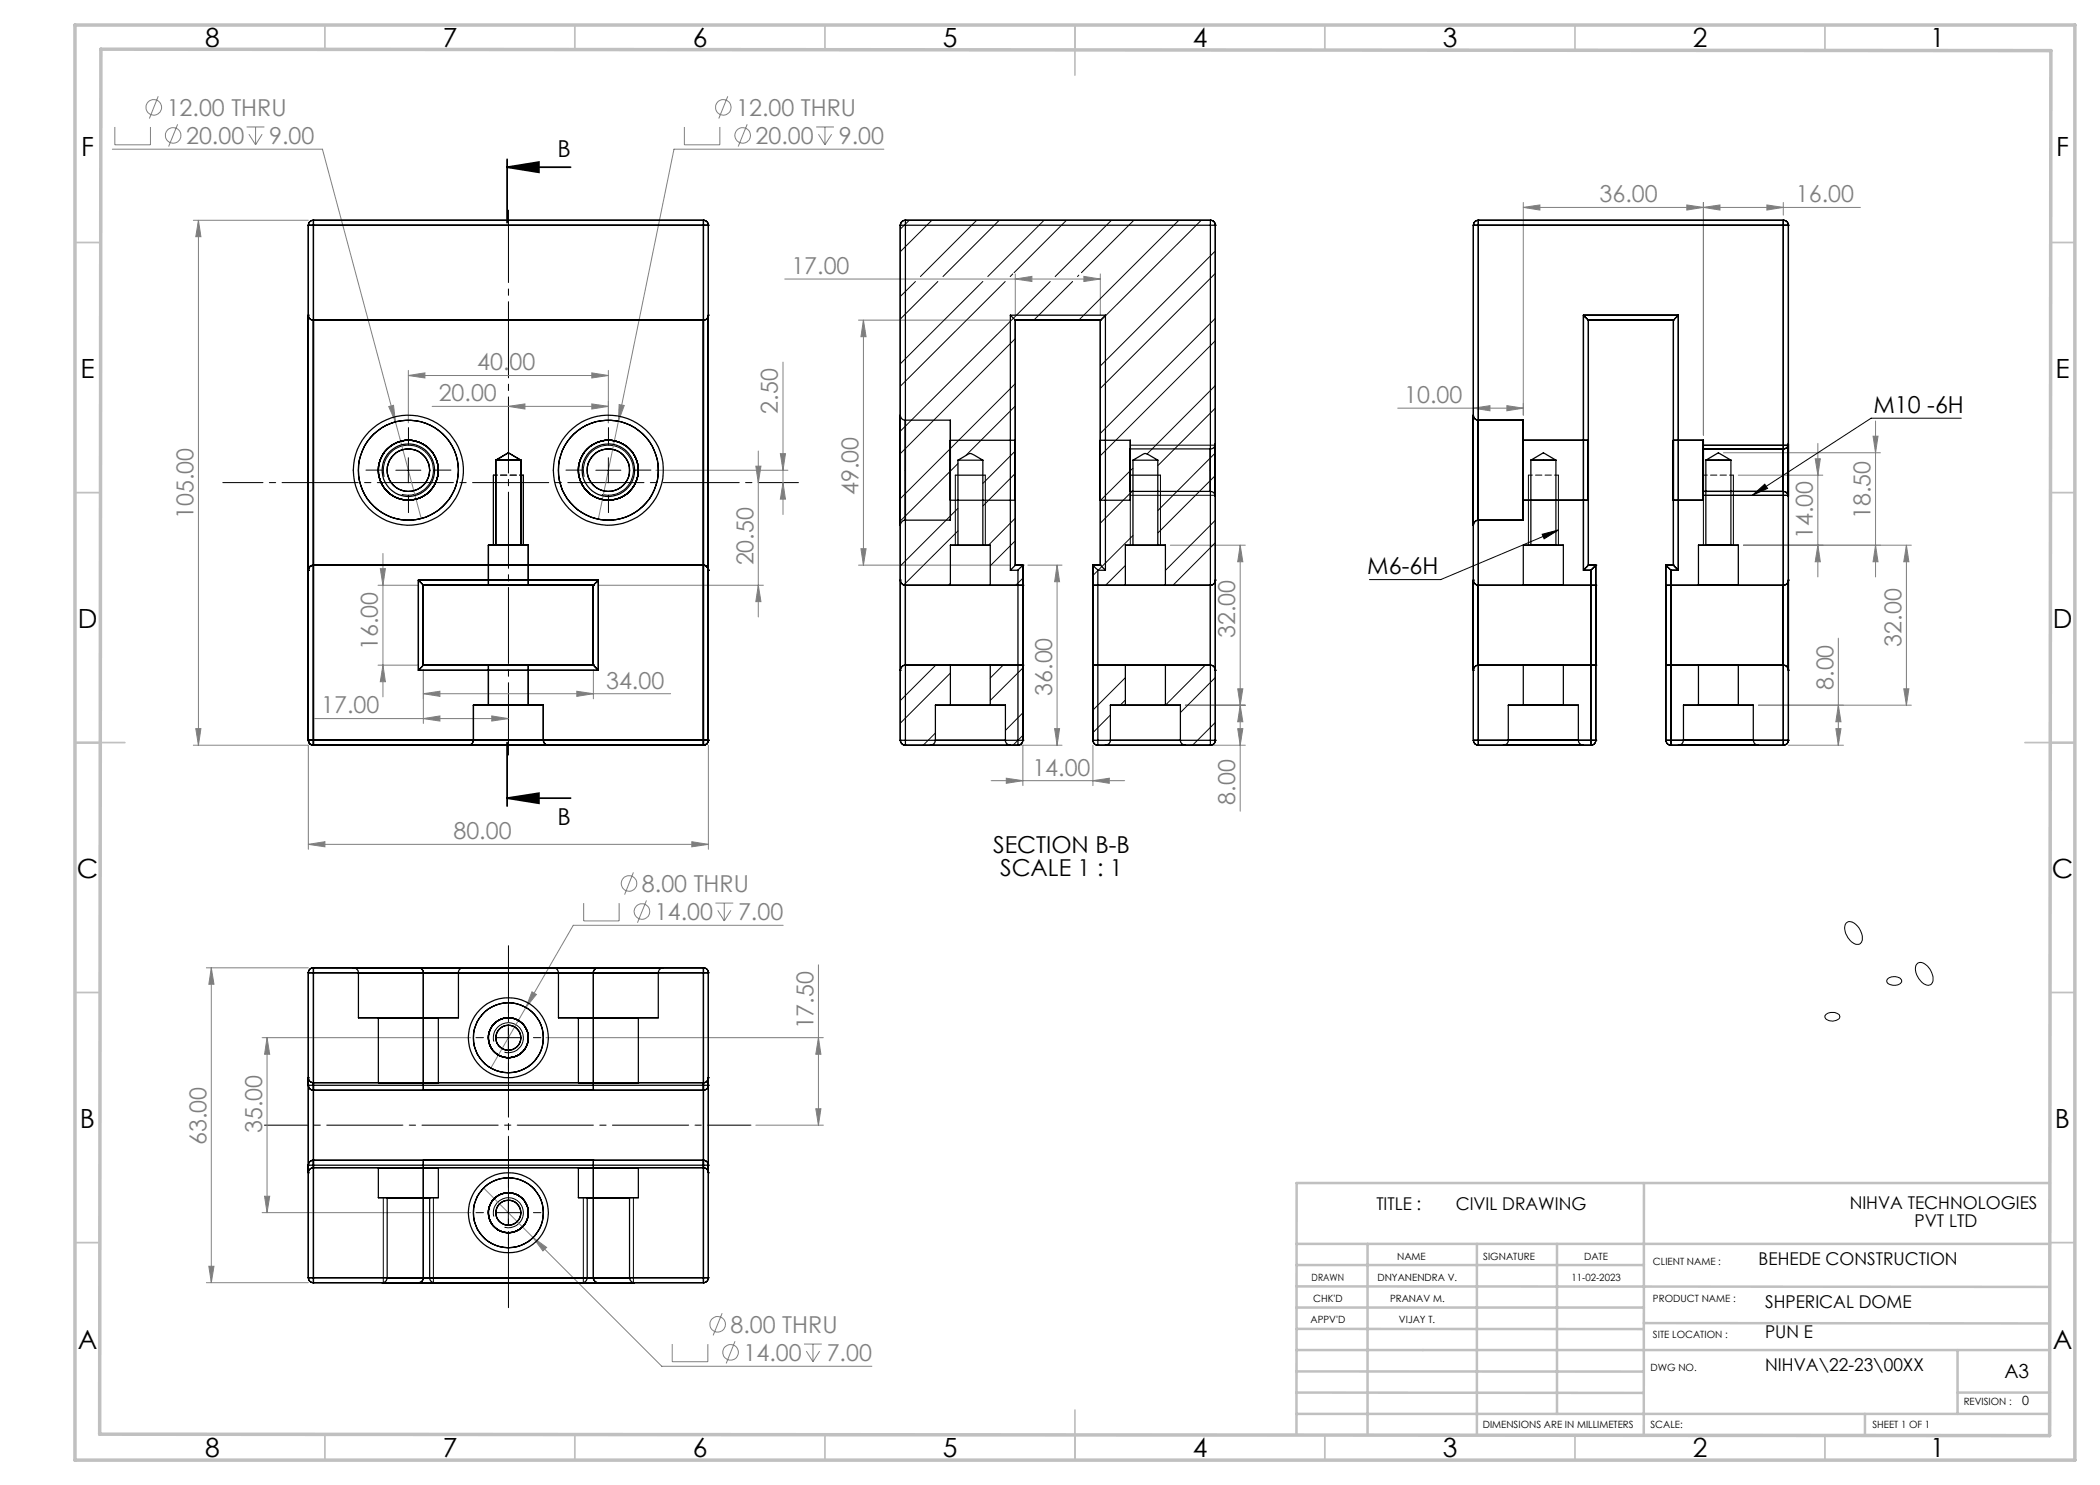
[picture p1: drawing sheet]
<svg xmlns="http://www.w3.org/2000/svg" width="420mm" height="297mm" viewBox="0 0 420 297" stroke-linecap="round" stroke-linejoin="round" font-family="sans-serif">
<g fill="none" stroke="#808080" stroke-width=".2">
<path d="M31.6 19.3l-1.7 4.4M145.6 19.3l-1.8 4.4M22.5 29.8h42l14.6 54.6M23 25.4v3.6h7.1v-3.6M35.5 24.9l-1.8 4.4M49.3 25.4h3.6M49.8 26.8l1.3 2.2M51.1 25.4v3.6M52.4 26.8l-1.3 2.2M136.9 25.4v3.6h7.1v-3.6M149.4 24.9l-1.8 4.4M163.2 25.4h3.6"/>
<path d="M163.7 26.8l1.3 2.2M165 25.4v3.6M166.3 26.8l-1.3 2.2M176.8 29.8h-42l-11.1 54.4M38.7 44.1h23M39.7 44.1v104.9M39.7 44.1l.5 3.2h-1zM157 55.8h63.1M203.1 55.8l3.3-.5v1zM203.1 54.8v8.2M216.8 55.3l3.3 .5-3.3 .5zM220.1 54.8v8.2"/>
<path d="M304.7 41.5l3.3-.5v1zM304.7 40.5v42.5M304.7 41.5h67.4M337.4 41l3.3 .5-3.3 .5zM340.7 41.5l3.3-.5v1zM340.7 40.5v46.5M353.4 41l3.3 .5-3.3 .5zM356.7 40.5v2.5M81.7 75.1l3.3-.5v1zM81.7 74.1v10.5M81.7 75.1h40M118.4 74.6l3.3 .5-3.3 .5z"/>
<path d="M121.7 74.1v10.5M156.6 72.4v30.5M171.7 64h30.4M172.7 64l.5 3.3h-1zM172.7 64v49M77.8 81.3l.9-.2 .4 3.3zM79.1 84.4l5.1 19.3M86.4 81.3h35.3M101.7 81.3l3.3-.5v1zM118.4 80.8l3.3 .5-3.3 .5zM123.7 84.2l-4 19.7M123.8 80.9l1 .2-1.1 3.1z"/>
<path d="M131.2 94h26.4M151.2 93.2h1l-.5 3.4zM151.7 90.2v33.2M156.1 90.7h1l-.5 3.3zM156.6 96.6l.5 3.2h-1zM279.5 81.6h25.2M294.7 81.6l3.3-.5v1.1zM301.4 81.1l3.3 .5-3.3 .6zM344.7 90.6h31.4M347.7 95h16.9M363 91.8h1.1l-.5 3.2zM363.6 88.7v26.7"/>
<path d="M374.6 87.2h1l-.5 3.4zM375.1 84.2v31.2M75.6 117h8.1M76.1 113.7h1l-.5 3.3zM76.6 110.7v28.7M119.7 117h33M151.7 117l.5 3.3h-1zM171.7 113h30.4M172.2 109.7h1l-.5 3.3zM205.6 113h6.8M211.4 113l.5 3.3h-1zM211.4 113v36"/>
<path d="M234.1 109h15M248 109v53.2M248 109l.6 3.4h-1.1zM348.7 109h33.6M363.6 109l.5 3.4h-1.1zM375.1 109l.5 3.4h-1zM381.3 109v32M381.3 109l.5 3.4h-1zM75.6 133h8.1M76.6 133l.5 3.3h-1zM84.7 138.7l3.3-.4v1zM84.7 138.7h49.4"/>
<path d="M84.7 134.1v10.6M115.4 138.3l3.3 .4-3.3 .6zM118.7 134.1v5.7M247.5 137.8h1.1l-.6 3.2zM367.7 127.6v21.4M380.8 137.8h1l-.5 3.2zM38.7 149h23v20.9M39.2 145.7h1l-.5 3.3zM62.9 143.7h38.8M84.7 143.7l3.3-.5v1zM98.4 143.2l3.3 .5-3.3 .5zM141.7 149v20.9"/>
<path d="M198.2 156.1h26.7M201.3 155.6l3.3 .5-3.3 .6zM203.1 149h9.3M204.6 149v8.1M210.9 145.7h1l-.5 3.3zM218.6 156.1l3.3-.5v1.1zM218.6 149v8.1M237.1 141h12M238.1 149h11M247.5 145.7h1.1l-.6 3.3zM248 141l.6 3.4h-1.1zM357.7 149h11"/>
<path d="M367.2 145.7h1l-.5 3.3zM367.7 141l.5 3.4h-1zM382.3 141h-30.6M61.7 168.9l3.3-.6v1.1zM61.7 168.9h80M126.7 174.5l-1.8 4.4M138.4 168.3l3.3 .6-3.3 .5zM41.3 193.6h20.4M42.3 193.6v62.9M42.3 193.6l.5 3.2h-1zM106.4 198.4l.9 .5-2.1 2.6zM116.7 180.6v3.6h7.1v-3.6"/>
<path d="M129.3 180.1l-1.8 4.4M143.1 180.6h3.5M143.5 182.1l1.4 2.1M144.9 180.6v3.6M146.2 182.1l-1.3 2.1M156.6 185.1h-41.9l-9.5 16.4M163.7 193v32M52.4 207.5h41.8M53.4 207.5v35M53.4 207.5l.5 3.4h-1zM105.2 201.5l-7 12.1M109.2 207.5h55.5"/>
<path d="M163.7 207.5l.5 3.4h-1zM52.9 239.3h1l-.5 3.2zM96.7 237.6l9.9 9.9M151.2 225h13.5M163.2 221.8h1l-.5 3.2zM41.3 256.5h20.4M41.8 253.3h1l-.5 3.2zM52.4 242.5h41.8M106.6 247.5l2.7 2-.7 .7zM106.6 247.5l25.8 25.8h42M134.4 268.8v3.5h7.2v-3.5M144.4 262.6l-1.8 4.5"/>
<path d="M147 268.2l-1.8 4.5M160.8 268.8h3.6M161.3 270.2l1.3 2.1M162.6 268.8v3.5M163.9 270.2l-1.3 2.1"/>
<circle cx="30.8" cy="21.5" r="1.55"/>
<circle cx="34.6" cy="27.1" r="1.55"/>
<circle cx="144.7" cy="21.5" r="1.55"/>
<circle cx="148.6" cy="27.1" r="1.55"/>
<circle cx="125.8" cy="176.7" r="1.55"/>
<circle cx="128.4" cy="182.3" r="1.55"/>
<circle cx="143.5" cy="264.9" r="1.55"/>
<circle cx="146.1" cy="270.5" r="1.55"/>
</g>
<path d="M101.4 33.4l6.4-1v2.1zM101.4 33.4h12.7M101.4 31.9v12.7M101.4 159.6l6.4-1v2.1zM101.4 148.5v12.7M101.4 159.6h12.7" fill="none" stroke="#000" stroke-width=".35"/>
<g fill="none" stroke="#000" stroke-width=".2">
<path d="M76.8 95.4a5 5 0 0 1 4.4-6.3 5 5 0 0 1 5.4 5.4 5 5 0 0 1-6.2 4.4M79.2 94h5M81.7 91.5v5.1M98.7 95v14M104.7 95v14M116.8 95.4a5 5 0 0 1 4.4-6.3 5 5 0 0 1 5.4 5.4 5 5 0 0 1-6.2 4.4M119.2 94h5M121.7 91.5v5.1M191.1 95v14M197.1 95v14M226.1 89h16.9M226.1 99.1h16.9"/>
<path d="M226.1 95v14M232.1 95v14M305.7 95v14M311.7 95v14M340.7 95v14M340.7 89h16.9M340.7 99.1h16.9M346.7 95v14M350.5 99.1l2.5-2.3 .5 .9zM392.3 83.6h-18.1l-23.7 15.5M308.4 106.9l3.3-.9-2.9 1.8zM311.7 106l-23.6 9.9h-14.2"/>
<path d="M369.3 184.6a1.66 1.66 0 0 1 2.2 .7 2.85 2.85 0 0 1 .6 3.3l-.1 .1a2.09 2.09 0 0 1-2.5-1.3 2.43 2.43 0 0 1-.2-2.8zM377.5 195.8a1.94 1.94 0 0 1 2.8 .3 1.33 1.33 0 0 1-1.8 .9l-.6-.2a.68 .68 0 0 1-.4-1zM383.5 192.6a1.95 1.95 0 0 1 2.5 1.2 2.51 2.51 0 0 1 .2 3.1 1.95 1.95 0 0 1-2.4-1.2 2.38 2.38 0 0 1-.3-3.1zM98.8 208.3a2.99 2.99 0 0 1 2.6-3.7 2.99 2.99 0 0 1 3.3 3.2 2.99 2.99 0 0 1-3.8 2.6M99.2 207.5h5M101.7 205v5M365.2 202.9a2.04 2.04 0 0 1 2.7 .2 .77 .77 0 0 1-.8 1 1.53 1.53 0 0 1-2.1-.8zM76.7 239.5v17M86.7 239.5v17M116.7 239.5v17M126.7 239.5v17M98.8 243.3a3 3 0 0 1 2.7-3.7 3 3 0 0 1 3.2 3.2 3 3 0 0 1-3.8 2.7"/>
<path d="M99.2 242.5h5M101.7 240.1v4.9"/>
</g>
<path d="M101.7 42v109" fill="none" stroke="#000" stroke-width=".2" stroke-dasharray="15.2 1.3 1.3 1.3" stroke-dashoffset=".7"/>
<path d="M44.6 96.5h115.1" fill="none" stroke="#000" stroke-width=".2" stroke-dasharray="15.2 1.3 1.3 1.3" stroke-dashoffset="7.2"/>
<path d="M150.2 225h-97.3" fill="none" stroke="#000" stroke-width=".2" stroke-dasharray="15.2 1.3 1.3 1.3" stroke-dashoffset="6.6"/>
<path d="M101.7 262.4v-74.2" fill="none" stroke="#000" stroke-width=".2" stroke-dasharray="15.2 1.3 1.3 1.3" stroke-dashoffset="-.9"/>
<g fill="none" stroke="#c0c0c0" stroke-width=".35">
<path d="M65 5v5M115 5v5M165 5v5M215 5v10M265 5v5M315 5v5M365 5v5M15 48.5h5M410 48.5h5M15 98.5h5M410 98.5h5M15 148.5h10"/>
<path d="M405 148.5h10M15 198.5h5M410 198.5h5M15 248.5h5M410 248.5h5M65 287v5M115 287v5M165 287v5M215 282v10M265 287v5M315 287v5M365 287v5"/>
</g>
<g fill="none" stroke="#c0c0c0" stroke-width=".5">
<path d="M328.8 236.6v50.5M410 236.6h-150.7v50.4M259.3 248.8h150.7M259.3 257.3l150.7 .1M259.3 253h69.5M273.5 248.8v38.2M295.4 248.8v38.2M311.4 248.8v34M259.3 265.8h69.5M259.3 261.5h69.5M259.3 278.5l69.5 .1M259.3 274.3h69.5"/>
<path d="M259.3 270h150.7M328.8 264.6l81.2 .1M391.5 270v12.8M391.5 278.5h18.5M259.3 282.8h150.7M373 282.8v4.2"/>
</g>
<path d="M15 5h400v287h-400zM20.2 9.8l390 .3-.3 277-390-.3z" fill="none" stroke="#c0c0c0" stroke-width=".7"/>
<path d="M191.1 95h6M226.1 95h6" fill="none" stroke="#000" stroke-width=".25"/>
<path d="M104.7 95h-6M311.7 95h-6M346.7 95h-6" fill="none" stroke="#000" stroke-width=".2" stroke-dasharray="1.3 .6" stroke-dashoffset=".5"/>
<g fill="none" stroke="#000" stroke-width=".2" stroke-dasharray="15.2 1.3 1.3 1.3">
<path d="M76.7 94h-3.5M81.7 89v-3.5M81.7 99v3.5M86.7 94h3.5M116.7 94h-3.5M121.7 89v-3.5M121.7 99v3.5M126.7 94h3.5M96.7 207.5h-1.5M101.7 202.5v-1.5M101.7 212.5v1.5M106.7 207.5h1.5"/>
<path d="M101.7 237.5v-1.5M96.7 242.5h-1.5M101.7 247.5v1.5M106.7 242.5h1.5"/>
</g>
<path d="M101.4 33.4l6.4-1v2.1zM101.4 159.6l6.4-1v2.1z" fill="#000"/>
<g fill="#808080">
<path d="M115.4 138.3l3.3 .4-3.3 .6zM84.7 138.7l3.3-.4v1zM118.4 74.6l3.3 .5-3.3 .5zM81.7 75.1l3.3-.5v1zM118.4 80.8l3.3 .5-3.3 .5zM101.7 81.3l3.3-.5v1zM301.4 81.1l3.3 .5-3.3 .6zM294.7 81.6l3.3-.5v1.1z"/>
<path d="M77.8 81.3l1.3 3.1-.4-3.3zM123.8 80.9l-.1 3.3 1.1-3.1zM84.7 143.7l3.3-.5v1zM98.4 143.2l3.3 .5-3.3 .5zM61.7 168.9l3.3-.6v1.1zM138.4 168.3l3.3 .6-3.3 .5zM106.4 198.4l-1.2 3.1 2.1-2.6zM106.6 247.5l2 2.7 .7-.7zM304.7 41.5l3.3-.5v1zM337.4 41l3.3 .5-3.3 .5zM340.7 41.5l3.3-.5v1zM353.4 41l3.3 .5-3.3 .5z"/>
<path d="M203.1 55.8l3.3-.5v1zM216.8 55.3l3.3 .5-3.3 .5z"/>
<path d="M211.4 113l.5 3.3h-1zM210.9 145.7h1l-.5 3.3z"/>
<path d="M163.2 221.8h1l-.5 3.2zM163.7 207.5l.5 3.4h-1zM375.1 109l.5 3.4h-1zM374.6 87.2h1l-.5 3.4zM363.6 109l.5 3.4h-1.1zM363 91.8h1.1l-.5 3.2z"/>
<path d="M367.2 145.7h1l-.5 3.3zM367.7 141l.5 3.4h-1z"/>
<path d="M380.8 137.8h1l-.5 3.2zM381.3 109l.5 3.4h-1z"/>
<path d="M76.1 113.7h1l-.5 3.3zM76.6 133l.5 3.3h-1zM151.2 93.2h1l-.5 3.4zM151.7 117l.5 3.3h-1zM39.7 44.1l.5 3.2h-1zM39.2 145.7h1l-.5 3.3zM156.1 90.7h1l-.5 3.3zM156.6 96.6l.5 3.2h-1zM42.3 193.6l.5 3.2h-1zM41.8 253.3h1l-.5 3.2zM53.4 207.5l.5 3.4h-1zM52.9 239.3h1l-.5 3.2zM248 109l.6 3.4h-1.1zM247.5 137.8h1.1l-.6 3.2zM248 141l.6 3.4h-1.1zM247.5 145.7h1.1l-.6 3.3zM172.7 64l.5 3.3h-1zM172.2 109.7h1l-.5 3.3z"/>
<path d="M201.3 155.6l3.3 .5-3.3 .6zM218.6 156.1l3.3-.5v1.1z"/>
</g>
<path d="M350.5 99.1l2.5-2.3 .5 .9zM308.4 106.9l3.3-.9-2.9 1.8z" fill="#000"/>
<g fill="none" stroke="#000" stroke-width=".25">
<path d="M61.7 45h1M61.7 45v103.1M61.7 45h.1M62.7 44.1v.9M62.7 44.1a.97 .97 0 0 0-1 .9M62.7 45v103.1M62.7 44.1h78M62.7 45h78M62.7 44.1h.1M140.7 44.1v.9M140.7 45h1M140.7 44.1a.96 .96 0 0 1 1 .9"/>
<path d="M140.7 45v103.1M140.7 44.1h.1M141.7 45h.1M141.7 45v103.1M180.1 45h.1M180.1 45h1M180.1 45v103.1M181.1 44.1a1.02 1.02 0 0 0-1 .9M181.1 44.1v.9M181.1 44.1h.1M181.1 44.1h61M181.1 45h61"/>
<path d="M181.1 45v103.1M242.1 44.1a.96 .96 0 0 1 1 .9M242.1 45h1M242.1 44.1v.9M242.1 44.1h.1M242.1 45v103.1M243.1 45h.1M243.1 45v103.1M294.7 45h1M294.7 45v103.1M294.7 45h.1M295.7 44.1v.9"/>
<path d="M295.7 44.1a.96 .96 0 0 0-1 .9M295.7 44.1h61M295.7 45h61M295.7 45v103.1M295.7 44.1h.1M356.7 44.1a.97 .97 0 0 1 1 .9M356.7 45h1M356.7 44.1v.9M356.7 45v103.1M356.7 44.1h.1M357.7 45v103.1M357.7 45h.1"/>
<path d="M61.7 63a.97 .97 0 0 0 1 1M61.7 63h.1M62.7 64h78M62.7 64h.1M140.7 64h.1M141.7 63a1.02 1.02 0 0 1-1 1M141.7 63a.96 .96 0 0 1-1 1M141.7 63h.1M202.1 63l1 1M202.1 63h19M202.1 63v51M203.1 64h.1"/>
<path d="M203.1 64h17M203.1 64v49M220.1 64v49M220.1 64h.1M221.1 63l-1 1M221.1 63v51M316.7 63l1 1M316.7 63h19M316.7 63v51M317.7 64h17M317.7 64v49M317.7 64h.1"/>
<path d="M334.7 64v49M334.7 64h.1M335.7 63l-1 1M335.7 63v51M99.2 92h5zM104.2 92l-2.5-1.4-2.5 1.4v17M104.2 92v17M180.1 83a1.02 1.02 0 0 0 1 1h9M180.1 83v22zM181.1 84.1v19.9zM190.1 88v12zM190.1 84.1v19.9z"/>
<path d="M190.1 88h13M191.6 92l1.4-.8a1.24 1.24 0 0 1 1.8-.2l1.8 1M191.6 92h5M191.6 92v17M196.6 92v17M203.1 88v12zM220.1 88v12zM220.1 88h6M226.1 98.3h16a1.02 1.02 0 0 1 1 1M226.1 89.8v8.5zM226.1 88v12zM226.6 92h5"/>
<path d="M226.6 92l1.4-.8a1.24 1.24 0 0 1 1.8-.2l1.8 1M226.6 92v17M231.6 92v17M242.1 89.8v8.5zM243.1 88.8a.96 .96 0 0 1-1 1h-16M243.1 88.8v10.5zM294.7 83a.96 .96 0 0 0 1 1h9M294.7 83v22.1zM295.7 84.1v19.9zM304.7 88v12zM304.7 84.1v19.9zM304.7 88h13"/>
<path d="M306.2 92h5zM317.7 88v12zM334.7 88v12zM334.7 88h6M340.7 98.3h16a1.02 1.02 0 0 1 1 1M340.7 89.8v8.5zM340.7 88v12zM341.2 92h5zM356.7 89.8v8.5zM357.7 88.8a.97 .97 0 0 1-1 1h-16M357.7 88.8v10.5zM61.7 114h.1"/>
<path d="M62.7 113a1.02 1.02 0 0 0-1 1M62.7 113h78M62.7 113h.1M83.7 116l1 1M83.7 116h36M83.7 116v18.1M84.7 117h34M84.7 117v16M84.7 117h.1M97.7 117h8zM97.7 109h8zM97.7 109v8"/>
<path d="M99.2 109h5zM105.7 109v8M118.7 117v16M118.7 117h.1M119.7 116l-1 1M119.7 116v18.1M140.7 113a1.02 1.02 0 0 1 1 1M140.7 113h.1M141.7 114h.1M180.1 116h.1M180.1 116a1.09 1.09 0 0 0 1 1M181.1 117h.1"/>
<path d="M181.1 117h23.5M190.1 104h-9a1.09 1.09 0 0 0-1 1.1M190.1 109v8h7.9v-8M190.1 109h7.9M190.1 100h13M190.1 109h1.5M191.6 109h5M196.6 109h1.4M202.1 114h1.5M203.1 113h.1M203.1 113l-1 1M203.1 113h1.5"/>
<path d="M203.6 114v34.1M204.6 113l-1 1M204.6 113h.1M204.6 117h.1M204.6 113v35.1M218.6 113l1 1M218.6 113h1.5M218.6 117h23.5M218.6 113v35.1M218.6 113h.1M218.6 117h.1M219.6 114h1.5"/>
<path d="M219.6 114v34.1M220.1 113l1 1M220.1 100h6M220.1 113h.1M225.1 109v8h8v-8M225.1 109h8M225.1 109h1.5M226.6 109h5M231.6 109h1.5M242.1 117h.1M243.1 116h.1M243.1 116a1.02 1.02 0 0 1-1 1"/>
<path d="M294.7 116a1.02 1.02 0 0 0 1 1M294.7 116h.1M295.7 117h23.5M295.7 117h.1M304.7 104h-9a1.02 1.02 0 0 0-1 1.1M304.7 109h8zM304.7 100h13M304.7 109v8M304.7 117h8zM306.2 109h4.9zM306.2 109v-17l2.5-1.4 2.5 1.4v17M312.7 109v8"/>
<path d="M316.7 114h1.5M317.7 113l-1 1M317.7 113h1.5M317.7 113h.1M318.2 114v34.1M319.2 113l-1 1M319.2 113v35.1M319.2 117h.1M319.2 113h.1M333.2 113l1 1M333.2 113h1.5M333.2 117h23.5"/>
<path d="M333.2 113v35.1M333.2 117h.1M333.2 113h.1M334.2 114h1.5M334.2 114v34.1M334.7 113l1 1M334.7 100h6M334.7 113h.1M339.7 117h8zM339.7 109h8zM339.7 109v8M341.2 109h4.9z"/>
<path d="M341.2 109v-17l2.5-1.4 2.5 1.4v17M347.7 109v8M356.7 117h.1M357.7 116a1.02 1.02 0 0 1-1 1M357.7 116h.1M83.7 134.1h36M84.7 133l-1 1.1M84.7 133h34M84.7 133h.1M97.7 133h8zM97.7 133v8M105.7 133v8"/>
<path d="M118.7 133l1 1.1M118.7 133h.1M180.1 134.1h.1M181.1 133a1.09 1.09 0 0 0-1 1.1M181.1 133h.1M181.1 133h23.5M204.6 133h.1M218.6 133h23.5M218.6 133h.1M242.1 133a1.02 1.02 0 0 1 1 1.1M242.1 133h.1M243.1 134.1h.1"/>
<path d="M294.7 134.1h.1M295.7 133a1.02 1.02 0 0 0-1 1.1M295.7 133h23.5M295.7 133h.1M304.7 133v8M304.7 133h8zM312.7 133v8M319.2 133h.1M333.2 133h23.5M333.2 133h.1M339.7 133h8zM339.7 133v8"/>
<path d="M347.7 133v8M356.7 133a1.02 1.02 0 0 1 1 1.1M356.7 133h.1M357.7 134.1h.1M61.7 148.1a.97 .97 0 0 0 1 .9M61.7 148.1h1M61.7 148.1h.1M62.7 148.1v.9M62.7 148.1h78M62.7 149h78M62.7 149h.1M93.7 149h16z"/>
<path d="M94.7 141v7.1a1.02 1.02 0 0 1-1 .9M94.7 141h14zM94.7 148.1h14zM97.7 141h8zM108.7 141v7.1a1.02 1.02 0 0 0 1 .9M140.7 148.1v.9M140.7 148.1h1M140.7 149h.1M141.7 148.1a.96 .96 0 0 1-1 .9M141.7 148.1h.1M180.1 148.1h.1M180.1 148.1a1.02 1.02 0 0 0 1 .9"/>
<path d="M180.1 148.1h1M181.1 148.1v.9M181.1 149h.1M181.1 148.1h22.5M181.1 149h22.5M187.1 148.1a1.01 1.01 0 0 1-1 .9h16h-.1a1.03 1.03 0 0 1-.9-.9M187.1 141h14M187.1 148.1h14M187.1 141h3M187.1 141v7.1M190.1 141h7.9M190.1 141v-8h7.9v8"/>
<path d="M198 141h3.1M201.1 141v7.1M203.6 148.1h1M203.6 148.1v.9M203.6 149h.1M204.6 148.1a.96 .96 0 0 1-1 .9M204.6 148.1h.1M218.6 148.1a.96 .96 0 0 0 1 .9M218.6 148.1h1M218.6 148.1h.1M219.6 149h.1M219.6 148.1v.9"/>
<path d="M219.6 148.1h22.5M219.6 149h22.5M222.1 148.1v.1a1.03 1.03 0 0 1-1 .8h16h-.3a1.04 1.04 0 0 1-.7-.9M222.1 148.1h14M222.1 141h14M222.1 141h3M222.1 141v7.1M225.1 141h8M225.1 141v-8h8v8M233.1 141h3M236.1 141v7.1M242.1 148.1v.9"/>
<path d="M242.1 148.1h1M242.1 149h.1M243.1 148.1h.1M243.1 148.1a.96 .96 0 0 1-1 .9M294.7 148.1h1M294.7 148.1a.96 .96 0 0 0 1 .9M294.7 148.1h.1M295.7 148.1v.9M295.7 148.1h22.5M295.7 149h22.5M295.7 149h.1M300.7 149h16z"/>
<path d="M301.7 141v7.1a.96 .96 0 0 1-1 .9M301.7 141h14zM301.7 148.1h14zM304.7 141h8zM315.7 148.1a1.02 1.02 0 0 0 1 .9M315.7 141v7.1M318.2 148.1h1M318.2 148.1v.9M318.2 149h.1M319.2 148.1a.96 .96 0 0 1-1 .9M319.2 148.1h.1M333.2 148.1a1.02 1.02 0 0 0 1 .9"/>
<path d="M333.2 148.1h1M333.2 148.1h.1M334.2 148.1v.9M334.2 148.1h22.5M334.2 149h22.5M334.2 149h.1M335.7 149h16zM336.7 141v7.1a1.02 1.02 0 0 1-1 .9M336.7 141h14zM336.7 148.1h14zM339.7 141h8zM350.7 148.1a1.02 1.02 0 0 0 1 .9"/>
<path d="M350.7 141v7.1M356.7 148.1v.9M356.7 148.1h1M356.7 149h.1M357.7 148.1a.97 .97 0 0 1-1 .9M357.7 148.1h.1M61.7 194.6h1M61.7 194.6v60.9M61.7 194.6h.1M62.7 193.6h.1M62.7 193.6v1M62.7 193.6a.97 .97 0 0 0-1 1"/>
<path d="M62.7 194.6v60.9M62.7 193.6h78M62.7 194.6h78M70.7 193.6a1.02 1.02 0 0 1 1 1M70.7 193.6h22zM71.7 194.6h20zM71.7 194.6v8.9M83.7 193.6a.96 .96 0 0 1 1 1M83.7 193.6h.1M84.7 194.6v23.4M84.7 194.6h.1M92.7 193.6a.96 .96 0 0 0-1 1v8.9"/>
<path d="M110.7 193.6a1.02 1.02 0 0 1 1 1M110.7 193.6h21.9zM111.7 194.6h20zM111.7 194.6v8.9M118.7 194.6v23.4M118.7 194.6h.1M119.7 193.6a.96 .96 0 0 0-1 1M119.7 193.6h.1M132.7 193.6a1.02 1.02 0 0 0-1 1v8.9M140.7 193.6v1M140.7 194.6h1M140.7 193.6a.96 .96 0 0 1 1 1"/>
<path d="M140.7 194.6v60.9M140.7 193.6h.1M141.7 194.6h.1M141.7 194.6v60.9M61.7 215.5a.97 .97 0 0 0 1 1M61.7 217.1a.97 .97 0 0 0 1 .9M61.7 217.1h1M61.7 217.1h.1M61.7 215.5h.1M62.7 216.5h.1M62.7 218h.1M62.7 217.1v.9"/>
<path d="M62.7 216.5h78M62.7 218h78M62.7 217.1h78M71.7 203.5h20zM75.7 216.5h12zM75.7 203.5h12zM75.7 203.5v13M84.7 218h.1M87.7 203.5v13M111.7 203.5h20zM115.7 216.5h12zM115.7 203.5h12z"/>
<path d="M115.7 203.5v13M118.7 218h.1M127.7 203.5v13M140.7 217.1h1M140.7 217.1v.9M140.7 216.5h.1M140.7 218h.1M141.7 217.1h.1M141.7 215.5h.1M141.7 215.5a1.02 1.02 0 0 1-1 1M141.7 217.1a1.02 1.02 0 0 1-1 .9M141.7 217.1a.96 .96 0 0 1-1 .9"/>
<path d="M61.7 233h1M61.7 234.6h.1M61.7 233h.1M62.7 233.5h.1M62.7 232.1h.1M62.7 232.1v.9M62.7 232.1a.97 .97 0 0 0-1 .9M62.7 233.5a1.02 1.02 0 0 0-1 1.1M62.7 233.5h78M62.7 232.1h78M62.7 233h78M75.7 233.5h12z"/>
<path d="M75.7 239.5h12zM75.7 233.5v6M77.4 239.5v16a1.02 1.02 0 0 1-1 1M77.4 239.5h8.5zM84.7 232.1v23.4M84.7 232.1h.1M85.9 239.5v16M87.7 233.5v6M115.7 233.5h12zM115.7 239.5h12zM115.7 233.5v6M117.4 239.5v16a1.02 1.02 0 0 1-1 1"/>
<path d="M117.4 239.5h8.5zM118.7 232.1v23.4M118.7 232.1h.1M125.9 239.5v16M127.7 233.5v6M140.7 233h1M140.7 232.1v.9M140.7 232.1a.96 .96 0 0 1 1 .9M140.7 232.1a.95 .95 0 0 1 1 .9M140.7 233.5a1.02 1.02 0 0 1 1 1.1M140.7 233.5h.1M140.7 232.1h.1"/>
<path d="M141.7 233h.1M141.7 234.6h.1M61.7 255.5h1M61.7 255.5a.97 .97 0 0 0 1 1M61.7 255.5h.1M62.7 256.5h.1M62.7 255.5v1M62.7 255.5h78M62.7 256.5h78M76.4 256.5h10.5zM77.4 255.5h8.5zM83.7 256.5h.1"/>
<path d="M84.7 255.5a.96 .96 0 0 1-1 1M84.7 255.5h.1M85.9 255.5a.96 .96 0 0 0 1 1M116.5 256.5h10.4zM117.4 255.5h8.5zM118.7 255.5a.96 .96 0 0 0 1 1M118.7 255.5a1.02 1.02 0 0 0 1 1M118.7 255.5h.1M119.7 256.5h.1M125.9 255.5a1.02 1.02 0 0 0 1 1M140.7 255.5v1M140.7 255.5h1"/>
<path d="M140.7 256.5h.1M141.7 255.5h.1M141.7 255.5a.96 .96 0 0 1-1 1"/>
<circle cx="81.7" cy="94" r="6"/>
<circle cx="81.7" cy="94.1" r="6"/>
<circle cx="81.7" cy="94" r="11"/>
<circle cx="81.7" cy="94" r="5.2"/>
<circle cx="81.7" cy="94" r="4.3"/>
<circle cx="81.7" cy="94" r="10"/>
<circle cx="121.7" cy="94" r="4.2"/>
<circle cx="121.7" cy="94" r="10"/>
<circle cx="121.7" cy="94.1" r="6"/>
<circle cx="121.7" cy="94" r="6"/>
<circle cx="121.7" cy="94" r="11"/>
<circle cx="121.7" cy="94" r="5.2"/>
<circle cx="101.7" cy="207.6" r="4"/>
<circle cx="101.7" cy="207.6" r="7"/>
<circle cx="101.7" cy="207.5" r="2.51"/>
<circle cx="101.7" cy="207.5" r="4"/>
<circle cx="101.7" cy="207.6" r="8"/>
<circle cx="101.7" cy="207.5" r="2.49"/>
<circle cx="101.7" cy="242.5" r="4"/>
<circle cx="101.7" cy="242.5" r="7"/>
<circle cx="101.7" cy="242.6" r="2.5"/>
<circle cx="101.7" cy="242.5" r="8"/>
<circle cx="101.7" cy="242.6" r="7"/>
</g>
<g fill="none" stroke="#000" stroke-width=".2">
<path d="M181.9 44.1l-1.8 1.7M183.1 56.3l-3 3M186.4 44.1l-6.3 6.2M187.6 56.3l-7.5 7.5M195.3 44.1l-11.2 11.2M196.6 56.3l-16.5 16.5M199.8 44.1l-11.2 11.2M201 56.3l-20.9 21M202.6 54.8l-.6 .5M208.8 44.1l-11.2 11.2M210 56.3l-29.9 30M213.3 44.1l-10.5 10.4"/>
<path d="M214.5 56.3l-7.7 7.7M215.8 55l-.3 .3M222.3 44.1l-11.3 11.2M226.8 44.1l-10.5 10.4M235.8 44.1l-20 19.9M240.2 44.1l-20.1 20.1M243.1 50.2l-23 23M243.1 54.7l-23 23M203.1 76.7l-23 23M203.1 67.7l-23 23M243.1 63.7l-23 23M243.1 77.1l-13.7 13.7"/>
<path d="M243.1 68.2l-23 23M191.6 92.7l-11.5 11.5M203.1 90.2l-6.5 6.5M203.1 81.2l-9.9 9.9M203.1 94.7l-6.5 6.5M226.6 93.6l-6.5 6.5M226.6 98.1l-6.5 6.5M243.1 90.6l-11.5 11.5M243.1 81.6l-11.5 11.5M243.1 95.1l-11.5 11.5M190.1 116.7l-.4 .3M191.6 101.7l-11.5 11.5"/>
<path d="M191.6 106.2l-10.8 10.8M203.1 103.6l-5.4 5.4M203.1 108.2l-5.1 5M204.6 115.6l-1.4 1.4M225.1 113.1l-4 3.9M226.6 107.1l-8 8M243.1 104.1l-10 10M243.1 108.5l-8.5 8.5M187.1 133l-7 7.1M190.1 134.6l-10 10M200.6 133l-2.6 2.6M204.6 133.6l-6.6 6.5"/>
<path d="M218.6 133v.1M225.1 135.5l-6.5 6.5M241.1 133l-8 8M243.1 135.5l-7 7M187.1 146.6l-2.5 2.4M204.6 147.1l-2 1.9M204.6 142.6l-3.5 3.5M222.1 143l-3.5 3.5M225.1 140l-1.1 1M243.1 144.5l-4.6 4.5"/>
</g>
<g font-size="5.3">
<text x="41" y="9.5">8</text>
<text x="88.5" y="9.5">7</text>
<text x="138.5" y="9.5">6</text>
<text x="188.5" y="9.5">5</text>
<text x="238.5" y="9.5">4</text>
<text x="288.5" y="9.5">3</text>
<text x="338.5" y="9.5">2</text>
<text x="386" y="9.5">1</text>
<text x="16.2" y="31.3">F</text>
<text x="411.2" y="31.3">F</text>
<text x="16.1" y="75.5">E</text>
<text x="411.1" y="75.5">E</text>
<text x="15.5" y="125.5">D</text>
<text x="410.5" y="125.5">D</text>
<text x="15.4" y="175.5">C</text>
<text x="410.4" y="175.5">C</text>
<text x="16" y="225.5">B</text>
<text x="411" y="225.5">B</text>
<text x="15.5" y="269.8">A</text>
<text x="410.5" y="269.8">A</text>
<text x="41" y="291.5">8</text>
<text x="88.5" y="291.5">7</text>
<text x="138.5" y="291.5">6</text>
<text x="188.5" y="291.5">5</text>
<text x="238.5" y="291.5">4</text>
<text x="288.5" y="291.5">3</text>
<text x="338.5" y="291.5">2</text>
<text x="386" y="291.5">1</text>
</g>
<g font-size="4.7" fill="#808080">
<text x="33.3" y="23.2">12.00 THRU</text>
<text x="147.2" y="23.2">12.00 THRU</text>
<text x="37.2" y="28.8">20.00</text>
<text x="53.9" y="28.8">9.00</text>
<text x="151.1" y="28.8">20.00</text>
<text x="167.8" y="28.8">9.00</text>
<text x="319.9" y="40.5">36.00</text>
<text x="359.2" y="40.5">16.00</text>
<text x="158.3" y="54.8">17.00</text>
<text x="95.5" y="74.1">40.00</text>
<text x="87.7" y="80.3">20.00</text>
<text x="155.6" y="82.8" transform="rotate(-90 155.6 82.8)">2.50</text>
<text x="280.9" y="80.6">10.00</text>
<text x="171.7" y="99" transform="rotate(-90 171.7 99)">49.00</text>
<text x="38.7" y="103.8" transform="rotate(-90 38.7 103.8)">105.00</text>
<text x="362.6" y="107.8" transform="rotate(-90 362.6 107.8)">14.00</text>
<text x="374.1" y="103.9" transform="rotate(-90 374.1 103.9)">18.50</text>
<text x="150.7" y="113.1" transform="rotate(-90 150.7 113.1)">20.50</text>
<text x="75.6" y="130" transform="rotate(-90 75.6 130)">16.00</text>
<text x="247" y="127.6" transform="rotate(-90 247 127.6)">32.00</text>
<text x="380.3" y="129.3" transform="rotate(-90 380.3 129.3)">32.00</text>
<text x="121.2" y="137.7">34.00</text>
<text x="366.7" y="138" transform="rotate(-90 366.7 138)">8.00</text>
<text x="64.2" y="142.7">17.00</text>
<text x="210.4" y="139.2" transform="rotate(-90 210.4 139.2)">36.00</text>
<text x="206.5" y="155.1">14.00</text>
<text x="247" y="160.9" transform="rotate(-90 247 160.9)">8.00</text>
<text x="90.7" y="167.8">80.00</text>
<text x="128.4" y="178.4">8.00 THRU</text>
<text x="131" y="184">14.00</text>
<text x="147.6" y="184">7.00</text>
<text x="162.7" y="205.9" transform="rotate(-90 162.7 205.9)">17.50</text>
<text x="52.4" y="226.7" transform="rotate(-90 52.4 226.7)">35.00</text>
<text x="41.3" y="229" transform="rotate(-90 41.3 229)">63.00</text>
<text x="146.1" y="266.6">8.00 THRU</text>
<text x="148.7" y="272.2">14.00</text>
<text x="165.3" y="272.2">7.00</text>
</g>
<g font-size="4.7">
<text x="111.5" y="31.3">B</text>
<text x="374.7" y="82.6">M10 -6H</text>
<text x="273.5" y="114.9">M6-6H</text>
<text x="111.5" y="165">B</text>
<text x="198.6" y="170.7">SECTION B-B</text>
<text x="200" y="175.2">SCALE 1 : 1</text>
</g>
<text font-size="3.9" x="400.9" y="275.5">A3</text>
<g font-size="3.5">
<text x="275.3" y="242.1">TITLE :</text>
<text x="291.1" y="242.1">CIVIL DRAWING</text>
<text x="369.9" y="241.8">NIHVA TECHNOLOGIES</text>
<text x="382.9" y="245.3">PVT LTD</text>
<text x="351.7" y="253">BEHEDE CONSTRUCTION</text>
<text x="353" y="261.7">SHPERICAL DOME</text>
<text x="353" y="267.6">PUN E</text>
<text x="353" y="274.3">NIHVA\22-23\00XX</text>
</g>
<text font-size="2.5" x="404.4" y="281">0</text>
<g font-size="2">
<text x="279.4" y="251.9">NAME</text>
<text x="296.6" y="251.9">SIGNATURE</text>
<text x="316.8" y="251.9">DATE</text>
<text x="262.3" y="256.1">DRAWN</text>
<text x="275.5" y="256.1">DNYANENDRA V.</text>
<text x="314.3" y="256.1">11-02-2023</text>
<text x="330.6" y="253">CLIENT NAME :</text>
<text x="262.6" y="260.3">CHK'D</text>
<text x="278" y="260.3">PRANAV M.</text>
<text x="330.6" y="260.3">PRODUCT NAME :</text>
<text x="262.1" y="264.6">APPV'D</text>
<text x="279.8" y="264.6">VIJAY T.</text>
<text x="330.6" y="267.5">SITE LOCATION :</text>
<text x="330.1" y="274.2">DWG NO.</text>
<text x="392.7" y="281">REVISION :</text>
<text x="296.6" y="285.6">DIMENSIONS ARE IN MILLIMETERS</text>
<text x="330.1" y="285.6">SCALE:</text>
<text x="374.5" y="285.6">SHEET 1 OF 1</text>
</g>
</svg>
